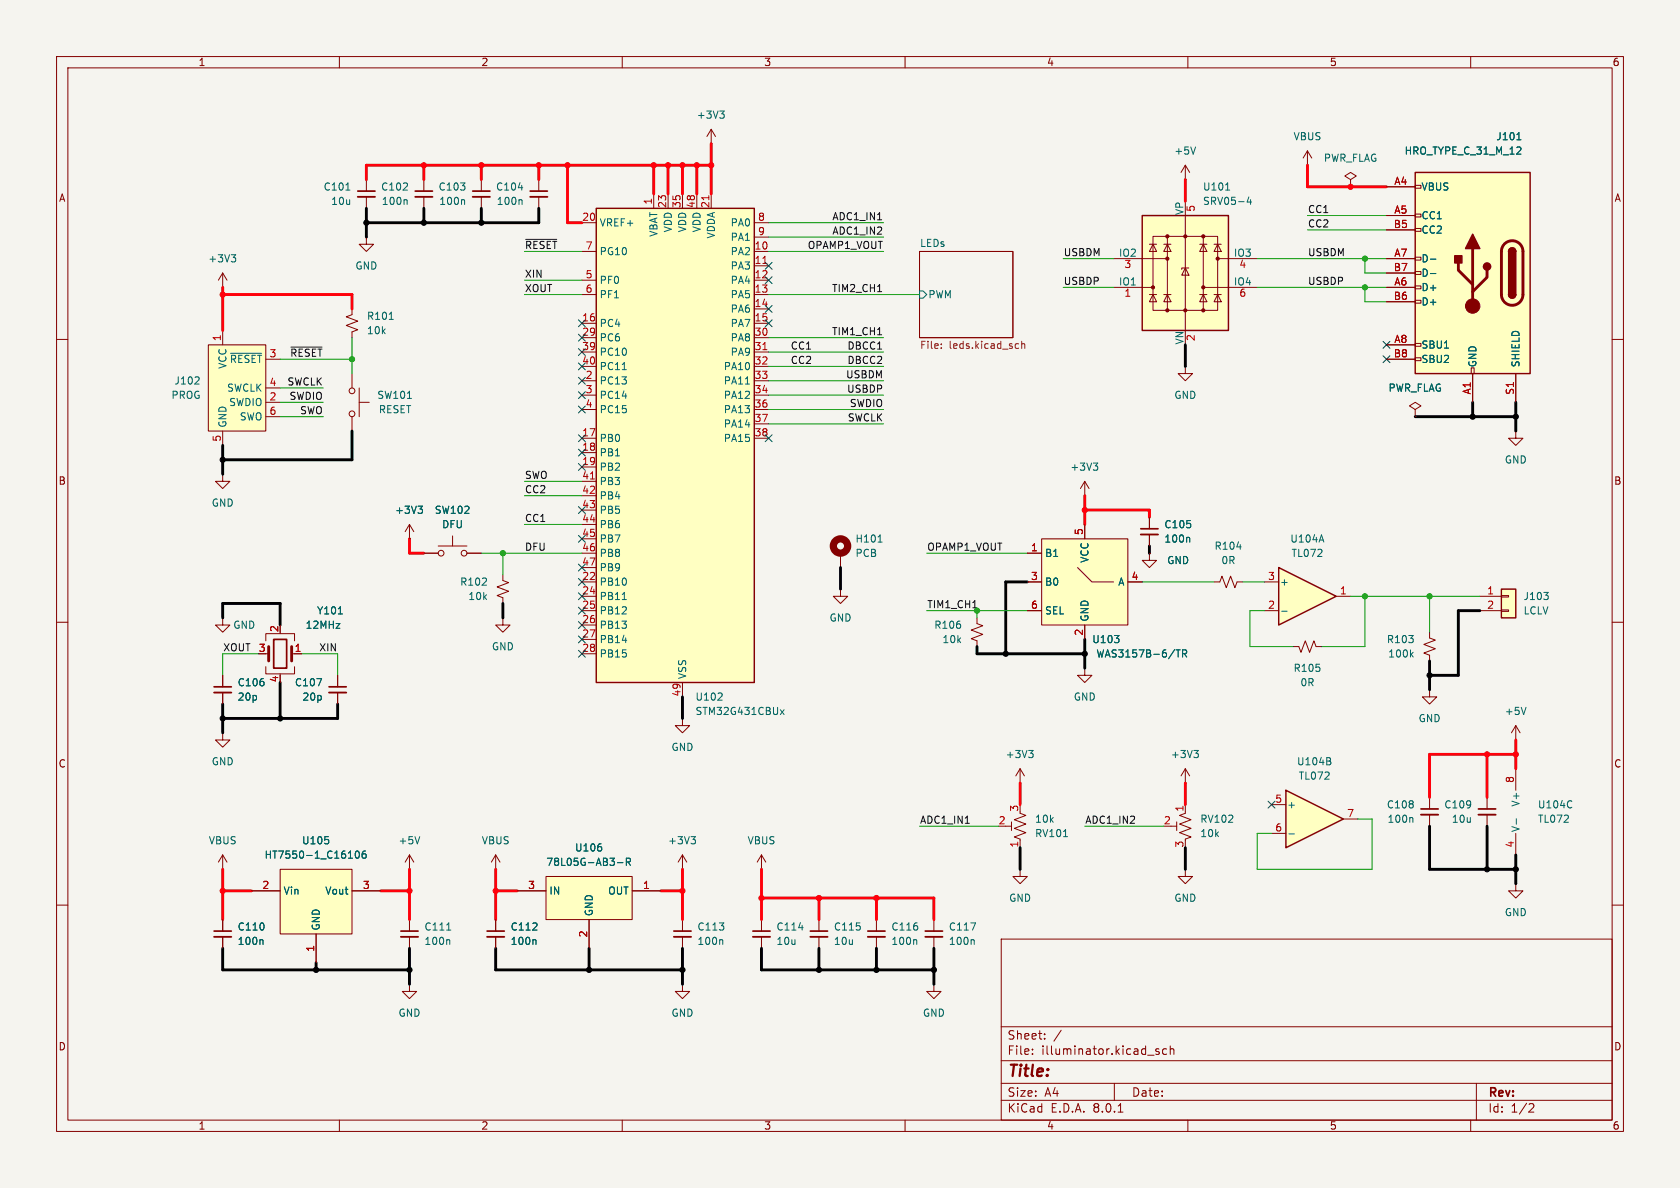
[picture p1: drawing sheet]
<svg xmlns="http://www.w3.org/2000/svg" width="297mm" height="210mm" viewBox="0 0 297 210" stroke-linecap="round" stroke-linejoin="round" font-family="sans-serif">
<path d="M0 0h297v210h-297z" fill="#f5f4ef" stroke="#f5f4ef" stroke-width=".18"/>
<g fill="none" stroke="#840000" stroke-width=".18">
<path d="M10 10h277v190h-277zM12 12h273v186h-273zM60 10v2M110 10v2M160 10v2M210 10v2M260 10v2M10 60h2M162.6 44.5h16.5v15.2h-16.5zM285 60h2M10 110h2M148.6 104.1v1.3h1.3l-1.3 1.3-1.3-1.3h1.3"/>
<path d="M148.6 104.1h.1M172.7 109.2v1l1 .4-2 .8 2 .7-2 .8 1 .4v1M252.7 111.8v1l1 .4-2 .7 2 .8-2 .7 1 .4v1M285 110h2M10 160h2M285 160h2M177 166h108v32h-108zM60 198v2M110 198v2M160 198v2M177 194.5h108M177 191.5h108"/>
<path d="M177 187.5h108M177 181.5h108M182.5 186.3v.1M182.5 185.5v.1M184.7 183.6v.1M184.7 182.8v.1M187.6 182.1l-1.3 2M197 191.5v3M197.7 196.6h.8M204.9 185.5l-.4-.1-.2 .2 .1 .2 .5 .2v.3h-.6M206.2 185.5l-.4-.1-.3 .3v.4l.2 .2h.5M206.9 185.5l.2-.1 .4 .1v.9"/>
<path d="M206.9 184.9v1.5M210 198v2M260 198v2M261 191.5v6.5M270.5 195.1l.5 .1 .2 .3-1 1.1h1"/>
</g>
<path d="M162.6 51.4h.6l.6 .7-.6 .6h-.6zM249.5 115.7l.3 .4M249.8 115.3l-.4 .5" fill="none" stroke="#006464" stroke-width=".18"/>
<path d="M166.4 61.5v.1M166.4 60.8v.1M179.7 60.8h.4M180.1 61.5l-.4 .1M180.6 60.9l.2-.1h.3l.1 .8M180.6 60.3v1.3" fill="none" stroke="#725600" stroke-width=".18"/>
<path d="M36.8 61h10.2v15.2h-10.2z" fill="#ffffc2"/>
<g fill="none" stroke="#840000" stroke-width=".18">
<path d="M85.1 31.8v2M85.1 34.8v2M39.4 58.4v2.6M62.2 54.6v1l-1 .4 2 .8-2 .7 2 .8-1 .4v1M64.8 41.9v1.3h1.2l-1.2 1.3-1.3-1.3h1.3M64.8 41.9h.1M36.8 61h10.2v15.2h-10.2zM39.4 76.2v2.5M47 71.1h2.5M47 63.5h2.5M47 68.6h2.5M47 73.7h2.5"/>
<path d="M262.9 141v2M262.9 144v2.1M268 156.2v1.3h1.2l-1.2 1.3-1.3-1.3h1.3M268 156.2h.1"/>
</g>
<path d="M82 35.3l.1 .2v.6M68.8 56.5h.7M35.1 66.7l.1 .2-.1 .3-.7 .7h.8M40.8 62.5h5.5" fill="none" stroke="#006464" stroke-width=".18"/>
<path d="M83.6 34.8h3M261.4 144h3" fill="none" stroke="#840000" stroke-width=".33"/>
<path d="M83.6 33.8h3M261.4 143h3" fill="none" stroke="#840000" stroke-width=".3"/>
<path d="M265.4 104.1h2.6v5.1h-2.6z" fill="#ffffc2"/>
<path d="M47 117.9v1.2h5.1v-1.2M47 113.3v-1.3h5.1v1.3M47 115.6h.5M49.5 119.1v.3M52.1 115.6h1.2M261.6 105.4h3.8M261.6 108h3.8M265.4 107.8h1.3v.3h-1.3zM265.4 105.3h1.3v.2h-1.3z" fill="none" stroke="#840000" stroke-width=".18"/>
<path d="M265.4 104.1h2.6v5.1h-2.6z" fill="none" stroke="#840000" stroke-width=".25"/>
<path d="M59.8 108.5h.7M272.9 104.7h.8l-.4 .5M273.6 105.3l.1 .1-.1 .5" fill="none" stroke="#006464" stroke-width=".18"/>
<path d="M48.4 113h2.3v5.1h-2.3z" fill="none" stroke="#840000" stroke-width=".3"/>
<path d="M47.5 114.3v2.5M51.6 114.3v2.5" fill="none" stroke="#840000" stroke-width=".51"/>
<path d="M227.3 139.7l10.2 5.1-10.2 5.1z" fill="#ffffc2"/>
<path d="M227.3 139.7l10.2 5.1-10.2 5.1z" fill="none" stroke="#840000" stroke-width=".25"/>
<g fill="none" stroke="#840000" stroke-width=".18">
<path d="M39.4 50.8h.1M39.4 48.3l-.8 1.2M39.4 48.3v2.5M39.4 48.3l.7 1.2M72.4 95.3h.1M72.4 92.7l-.8 1.3M72.4 92.7v2.6M72.4 92.7l.8 1.3M74.9 97.8h2.6M77.5 96.5h5M80 94.7v1.8M82.5 97.8h2.6"/>
<path d="M59.7 119.4v2M88.9 101.6v1l1 .4-2 .8 2 .7-2 .8 1 .4v1M228.6 114.3h1l.4 1 .8-2 .7 2 .8-2 .4 1h1M59.7 122.4v2.1M180.3 138.4h.1M180.3 135.9l-.7 1.3M180.3 135.9v2.5M180.3 135.9l.8 1.3M252.7 121.9v1.3h1.3l-1.3 1.3-1.2-1.3h1.2M252.7 121.9h.1M268 130.8h.1M268 128.3l-.8 1.2"/>
<path d="M268 128.3v2.5M268 128.3l.7 1.2M72.4 153.7h.1M72.4 151.1v2.6M72.4 151.1l-.8 1.3M72.4 151.1l.8 1.3M177.8 146.1h1M178.8 145.3v1.5M180.3 143.8l1.1 .3-2.1 .8 2.1 .8-2.1 .7 2.1 .8-2.1 .8 1 .3v1.6M180.3 153.7v1.2h1.3l-1.3 1.3-1.2-1.3h1.2M180.3 153.7h.1M207 146.1h1"/>
<path d="M208 145.3v1.5M209.5 143.8l-1 .3 2.1 .8-2.1 .8 2.1 .7-2.1 .8 2.1 .8-1.1 .3v.3M209.5 142.2v1.3M224.8 142.2h2.5M224.8 147.3h2.5M237.5 144.8h2.5M252.7 141v2M252.7 144v2.1M72.4 162.6v2M72.4 165.6v2M165.1 174v1.3h1.3l-1.3 1.2-1.3-1.2h1.3M165.1 174h.1"/>
<path d="M165.1 162.6v2M165.1 165.6v2"/>
<circle cx="78" cy="97.8" r=".51"/>
<circle cx="82" cy="97.8" r=".51"/>
</g>
<g fill="none" stroke="#006464" stroke-width=".18">
<path d="M40.9 45h.8l-.5 .5M41.4 45.5l.3 .3v.3l-.3 .2M73.9 89.5h.8l-.4 .5M74.4 90l.3 .2v.3l-.3 .2M56 120h.9l-.6 1.2M181.9 132.7h.7l-.4 .4M182.4 133.1l.2 .3v.3l-.2 .2M235 134.5l.3 .3-.1 .3-.2 .1M235.1 134l.1 .2-.1 .3M269.8 125l-.4 1.3M74.2 147.9l-.4 1.3M188 147.9h.7"/>
<path d="M227.9 147.4h.9M249.6 144.5l.2 .2v.7M79 164.4h.7M79.3 166.1l.2 .2v.7M171.6 163.1h.9l-.6 1.3M172 166.1l.2 .2v.7"/>
</g>
<path d="M58.2 122.4h3M251.2 144h3.1M70.9 165.6h3M163.6 165.6h3" fill="none" stroke="#840000" stroke-width=".33"/>
<path d="M58.2 121.4h3M251.2 143h3.1M70.9 164.6h3M163.6 164.6h3" fill="none" stroke="#840000" stroke-width=".3"/>
<path d="M49.5 153.7h12.7v11.4h-12.7z" fill="#ffffc2"/>
<g fill="none" stroke="#840000" stroke-width=".18">
<path d="M95.2 31.8v2M95.2 34.8v2M125.7 25.4h.1M125.7 22.9l-.7 1.2M125.7 22.9v2.5M125.7 22.9l.8 1.2M39.4 129.5v1.3h-1.3l1.3 1.3 1.2-1.3h-1.2M39.4 129.5h.1M39.4 153.7h.1M39.4 151.1v2.6M39.4 151.1l-.8 1.3M39.4 151.1l.7 1.3"/>
<path d="M44.4 157.5h5.1M49.5 153.7h12.7v11.4h-12.7zM62.2 157.5h5.1M39.4 162.6v2M39.4 165.6v2M55.9 165.1v5.1M72.4 174v1.3h1.3l-1.3 1.2-1.3-1.2h1.3M72.4 174h.1"/>
</g>
<path d="M127.2 19.6h.8l-.4 .5M91.6 33.2h.8M92.1 35.3l.2 .2v.6M127.8 20.1l.2 .3v.3l-.2 .2M58.1 148.5v.5M61.6 151.7h.7M63 150.5l.1-.1a.68 .68 0 0 1 .4 .7 .68 .68 0 0 1-.4 .6 .84 .84 0 0 1-.1-1.2zM64.6 150.4l-.3 .1a.86 .86 0 0 0 0 1.2l.4-.1v-.4l-.2-.3-.4 .1-.1 .2M46.3 166.1l.2 .2v.7" fill="none" stroke="#006464" stroke-width=".18"/>
<path d="M93.7 34.8h3.1M37.8 165.6h3.1" fill="none" stroke="#840000" stroke-width=".33"/>
<path d="M93.7 33.8h3.1M37.8 164.6h3.1" fill="none" stroke="#840000" stroke-width=".3"/>
<path d="M184.1 95.3h15.3v15.2h-15.3z" fill="#ffffc2"/>
<g fill="none" stroke="#840000" stroke-width=".18">
<path d="M148.6 97.8v2.5M181.6 97.8h2.5M184.1 95.3h15.3v15.2h-15.3zM191.8 87.6h.1M191.8 85.1v2.5M191.8 92.7v2.6M191.8 85.1l.7 1.3M191.8 85.1l-.8 1.3M203.2 97.8v1.3h1.3l-1.3 1.2-1.3-1.2h1.3M203.2 97.8h.1M203.2 91.4v2.1M203.2 94.5v2"/>
<path d="M181.6 102.9h2.5M181.6 108h2.5M190.5 100.3l2.5 2.6h3.8M191.8 118.1v1.3h1.2l-1.2 1.3-1.3-1.3h1.3M191.8 118.1h.1M191.8 110.5v2.5M199.4 102.9h2.5M214.6 102.9h1l.4-1 .8 2 .8-2 .7 2 .4-1h1M209.5 138.4h.1M209.5 135.9l-.7 1.3M209.5 135.9v2.5M209.5 135.9l.8 1.3"/>
<path d="M209.5 153.7v1.2h1.3l-1.3 1.3-1.2-1.3h1.2M209.5 153.7h.1"/>
</g>
<g fill="none" stroke="#006464" stroke-width=".18">
<path d="M155.2 95.8h.8M193.3 81.9h.8l-.5 .4M193.8 82.3l.3 .3v.3l-.3 .2M210.1 95l.2 .2v.6M218.7 96.7h.7M197 112.3h.8l-.4 .5M197.8 112.9v.6M207.9 114.9h.7M208.3 114.9v1.2M209.1 115.5h.6l.1-.2-.1-.3-.6-.1v1.2M209.4 115.5l.4 .6M211.1 132.7h.7l-.4 .4"/>
<path d="M211.6 133.1l.2 .3v.3l-.2 .2"/>
</g>
<path d="M201.7 94.5h3" fill="none" stroke="#840000" stroke-width=".33"/>
<path d="M201.7 93.5h3" fill="none" stroke="#840000" stroke-width=".3"/>
<circle cx="148.6" cy="96.5" r="1.27" fill="none" stroke="#840000" stroke-width="1.3"/>
<path d="M226.1 100.3l10.1 5.1-10.1 5.1z" fill="#ffffc2"/>
<path d="M226.1 100.3l10.1 5.1-10.1 5.1z" fill="none" stroke="#840000" stroke-width=".25"/>
<g fill="none" stroke="#840000" stroke-width=".18">
<path d="M64.8 31.8v2M64.8 34.8v2M74.9 31.8v2M74.9 34.8v2M209.5 31.8h.1M209.5 29.2l-.7 1.3M209.5 29.2v2.6M209.5 29.2l.8 1.3M39.4 83.8v1.3h-1.3l1.3 1.3 1.2-1.3h-1.2M39.4 83.8h.1M39.4 109.2v1.3h-1.3l1.3 1.3 1.2-1.3h-1.2M39.4 109.2h.1"/>
<path d="M39.4 119.4v2M223.5 108h2.6M223.5 102.9h2.6M236.2 105.4h2.6M39.4 122.4v2.1M268 135.9v3.8M268 147.3v3.8M87.6 162.6v2M87.6 165.6v2"/>
</g>
<path d="M61.2 33.6h.7M71.8 35.3l.2 .2v.6M211.4 26l-.5 1.2M233.6 94.6l.4 1.2M226.6 108h1M268.1 144.7v1M277.8 141.6l.1 .1M277.9 142.7l-.1 .1M94.6 166.1l.2 .2v.7" fill="none" stroke="#006464" stroke-width=".18"/>
<path d="M63.2 34.8h3.1M73.4 34.8h3.1M37.8 122.4h3.1M86.1 165.6h3.1" fill="none" stroke="#840000" stroke-width=".33"/>
<path d="M63.2 33.8h3.1M73.4 33.8h3.1M37.8 121.4h3.1M86.1 164.6h3.1" fill="none" stroke="#840000" stroke-width=".3"/>
<path d="M201.9 38.1h15.3v20.3h-15.3z" fill="#ffffc2"/>
<g fill="none" stroke="#840000" stroke-width=".18">
<path d="M209.5 38.1v20.3M196.8 45.7h9.6M196.8 50.8h7M203.2 52.1h1.3M203.2 43.2h1.3M203.8 41.8h11.5v13.1h-11.5zM203.8 52.1l.7 1.2h-1.3zM203.8 43.2l.7 1.3h-1.3zM205.7 52.1h1.3M205.7 43.2h1.3M206.4 52.1l.6 1.2h-1.3zM206.4 43.2l.6 1.3h-1.3z"/>
<path d="M206.4 41.8v13.1M209.5 47.4l.7 1.2h-1.3zM210.2 47.4h-1.3v.2M212.1 52.1h1.3M212.1 43.2h1.3M212.7 52.1l.7 1.2h-1.3zM212.7 43.2l.7 1.3h-1.3zM212.7 41.8v13.1M212.7 50.8h9.5M214.6 52.1h1.3M214.6 43.2h1.3M215.3 52.1l.6 1.2h-1.3z"/>
<path d="M215.3 43.2l.6 1.3h-1.3zM215.3 45.7h6.9M209.5 64.8v1.2h1.3l-1.3 1.3-1.2-1.3h1.2M209.5 64.8h.1"/>
</g>
<path d="M201.9 38.1h15.3v20.3h-15.3z" fill="none" stroke="#840000" stroke-width=".25"/>
<g fill="#840000" stroke="#840000" stroke-width=".18">
<circle cx="203.8" cy="50.8" r=".28"/>
<circle cx="206.4" cy="54.9" r=".28"/>
<circle cx="206.4" cy="45.7" r=".28"/>
<circle cx="206.4" cy="41.8" r=".28"/>
<circle cx="209.5" cy="54.9" r=".28"/>
<circle cx="209.5" cy="41.8" r=".28"/>
<circle cx="212.7" cy="54.9" r=".28"/>
<circle cx="212.7" cy="50.8" r=".28"/>
<circle cx="212.7" cy="41.8" r=".28"/>
<circle cx="215.3" cy="45.7" r=".28"/>
</g>
<path d="M216.7 33.6h.7M220.8 34.8l-.3 .9h.8M221.1 35.3v.8" fill="none" stroke="#006464" stroke-width=".18"/>
<path d="M96.5 154.9h15.3v7.7h-15.3z" fill="#ffffc2"/>
<g fill="none" stroke="#840000" stroke-width=".18">
<path d="M231.1 29.2h.1M231.1 26.7l-.7 1.2M231.1 26.7v2.5M231.1 26.7l.8 1.2M238.8 31.8l1-.7-1-.6-1.1 .6 1.1 .7v1.2M238.8 33h.1M268 76.2v1.3h1.2l-1.2 1.2-1.3-1.2h1.3M268 76.2h.1M87.6 153.7h.1M87.6 151.1l-.7 1.3M87.6 151.1v2.6M87.6 151.1l.8 1.3"/>
<path d="M91.4 157.5h5.1M96.5 154.9h15.3v7.7h-15.3zM111.8 157.5h5M120.6 153.7h.1M120.6 151.1v2.6M120.6 151.1l-.7 1.3M120.6 151.1l.8 1.3M134.6 153.7h.1M134.6 151.1v2.6M134.6 151.1l-.7 1.3M134.6 151.1l.8 1.3M104.1 162.6v5"/>
<path d="M120.6 174v1.3h1.3l-1.3 1.2-1.2-1.2h1.2M120.6 174h.1M120.6 162.6v2M120.6 165.6v2M134.6 162.6v2M134.6 165.6v2M154.9 162.6v2M154.9 165.6v2"/>
</g>
<path d="M106.3 149.8v.5M109.2 152.5h.9M110.7 152.4l.6-.1 .2-.2-.1-.3-.7-.1v1.3M111 152.4l.5 .6M122.2 147.9h.7l-.4 .5M122.7 148.4l.2 .2v.3l-.2 .3M127.6 166.1l.2 .2v.7M141.2 164h.8M161.9 166.1l.2 .2v.7" fill="none" stroke="#006464" stroke-width=".18"/>
<path d="M119.1 165.6h3.1M133.1 165.6h3M153.4 165.6h3.1" fill="none" stroke="#840000" stroke-width=".33"/>
<path d="M119.1 164.6h3.1M133.1 164.6h3M153.4 164.6h3.1" fill="none" stroke="#840000" stroke-width=".3"/>
<path d="M250.2 30.5h20.3v35.5h-20.3z" fill="#ffffc2"/>
<g fill="none" stroke="#840000" stroke-width=".18">
<path d="M245.1 33h5.1M245.1 38.1h5.1M250.2 37.8h1v.6h-1zM250.2 32.8h1v.5h-1zM245.1 50.8h5.1M245.1 45.7h5.1M245.1 40.6h5.1M245.1 53.3h5.1M245.1 48.3h5.1M250.2 53.1h1v.5h-1zM250.2 50.5h1v.6h-1zM250.2 48h1v.5h-1z"/>
<path d="M250.2 45.5h1v.5h-1zM250.2 40.4h1v.5h-1zM62.2 66v2.6M62.2 73.7v2.5M63.5 71.1h1.8M63.5 68.6v5.1M245.1 61h5.1M245.1 63.5h5.1M250.2 63.2h1v.6h-1zM250.2 60.7h1v.5h-1zM250.2 72.4l1-.6-1-.7-1 .7 1 .6v1.3M250.2 73.7h.1"/>
<path d="M260.1 65h.5v1h-.5zM260.3 66v5.1M268 66v5.1M88.9 109.2v1.3h-1.3l1.3 1.3 1.3-1.3h-1.3M88.9 109.2h.1M120.6 127v1.3h1.3l-1.3 1.2-1.2-1.2h1.2M120.6 127h.1M144.8 162.6v2M144.8 165.6v2"/>
<circle cx="62.2" cy="73.2" r=".51"/>
<circle cx="62.2" cy="69.1" r=".51"/>
</g>
<path d="M250.2 30.5h20.3v35.5h-20.3zM266.7 52.1a.64 .64 0 0 0 .6 .6 .64 .64 0 0 0 .7-.6M266.7 44.5a.64 .64 0 0 1 .6-.7 .64 .64 0 0 1 .7 .7" fill="none" stroke="#840000" stroke-width=".25"/>
<path d="M257.8 46.5v1.3l2.5 2.5M260.3 43.9v10.2M262.9 47.8v1.2l-2.6 2.6M266 43.1a1.91 1.91 0 0 1 2.1-.4 1.91 1.91 0 0 1 1.1 1.8v7.6a1.91 1.91 0 0 1-1.9 1.9 1.91 1.91 0 0 1-1.9-1.9v-7.8l.2-.6z" fill="none" stroke="#840000" stroke-width=".51"/>
<g fill="#840000" stroke="#840000" stroke-width=".25">
<path d="M266.7 52.1h1.3a.64 .64 0 0 1-.7 .6 .64 .64 0 0 1-.6-.6z"/>
<path d="M266.7 44.5h1.3v7.6h-1.3z"/>
<path d="M266.9 44a.64 .64 0 0 1 .7-.1 .64 .64 0 0 1 .4 .6h-1.3z"/>
<path d="M260.3 41.4l1.3 2.5h-2.5z"/>
<path d="M257.2 45.2h1.2v1.3h-1.2z"/>
<circle cx="262.9" cy="47.1" r=".63"/>
</g>
<circle cx="260.4" cy="54.1" r="1.27" fill="#840000" stroke="#840000" stroke-width=".18"/>
<path d="M268.2 24.7h.7M252.9 45.8h.9M252.9 48.4h.9M72 70.4h.8" fill="none" stroke="#006464" stroke-width=".18"/>
<path d="M143.3 165.6h3" fill="none" stroke="#840000" stroke-width=".33"/>
<path d="M143.3 164.6h3" fill="none" stroke="#840000" stroke-width=".3"/>
<path d="M105.4 36.8h27.9v83.9h-27.9z" fill="#ffffc2"/>
<path d="M105.4 36.8h27.9v83.9h-27.9z" fill="none" stroke="#840000" stroke-width=".25"/>
<g fill="none" stroke="#840000" stroke-width=".18">
<path d="M102.9 39.4h2.5M115.6 34.3v2.5M118.1 34.3v2.5M120.6 34.3v2.5M123.2 34.3v2.5M125.7 34.3v2.5M133.3 39.4h2.6M245.1 33h5.1M245.1 38.1h5.1M102.9 44.5h2.5M102.9 49.5h2.5M102.9 52.1h2.5"/>
<path d="M102.9 57.2h2.5M102.9 59.7h2.5M133.3 44.5h2.6M133.3 47h2.6M133.3 49.5h2.6M133.3 52.1h2.6M133.3 54.6h2.6M133.3 57.2h2.6M133.3 59.7h2.6M133.3 41.9h2.6M245.1 50.8h5.1M245.1 45.7h5.1"/>
<path d="M245.1 40.6h5.1M245.1 53.3h5.1M245.1 48.3h5.1M102.9 77.5h2.5M102.9 67.3h2.5M102.9 69.9h2.5M102.9 62.2h2.5M102.9 64.8h2.5M102.9 72.4h2.5M133.3 77.5h2.6M133.3 67.3h2.6M133.3 69.9h2.6"/>
<path d="M133.3 62.2h2.6M133.3 64.8h2.6M133.3 72.4h2.6M133.3 74.9h2.6M245.1 61h5.1M245.1 63.5h5.1M250.2 73.7h.1M260.3 66v5.1M268 66v5.1M72.4 95.3h.1M74.9 97.8h2.6M82.5 97.8h2.6"/>
<path d="M102.9 80h2.5M102.9 82.6h2.5M102.9 85.1h2.5M102.9 87.6h2.5M102.9 90.2h2.5M102.9 92.7h2.5M102.9 95.3h2.5M102.9 97.8h2.5M181.6 97.8h2.5M191.8 92.7v2.6M203.2 97.8h.1M203.2 91.4v2.1"/>
<path d="M203.2 94.5v2M39.4 119.4v2M52.1 115.6h1.2M59.7 119.4v2M102.9 102.9h2.5M102.9 105.4h2.5M102.9 108h2.5M102.9 110.5h2.5M102.9 113h2.5M102.9 115.6h2.5M102.9 100.3h2.5M181.6 102.9h2.5"/>
<path d="M181.6 108h2.5M191.8 110.5v2.5M199.4 102.9h2.5M39.4 122.4v2.1M59.7 122.4v2.1M120.6 120.7v2.5M44.4 157.5h5.1M62.2 157.5h5.1M91.4 157.5h5.1M111.8 157.5h5M39.4 162.6v2M39.4 165.6v2"/>
<path d="M55.9 165.1v5.1M87.6 162.6v2M87.6 165.6v2M104.1 162.6v5"/>
</g>
<path d="M125.3 34.6v.7M134.9 46.6h.7M134.9 61.8h.7M104.4 84.7h.7" fill="none" stroke="#a90000" stroke-width=".18"/>
<g fill="none" stroke="#006464" stroke-width=".18">
<path d="M268.2 24.7h.7M252.9 45.8h.9M252.9 48.4h.9M110 65.3h.7M131.8 67.9h.7M73.9 89.5h.8l-.4 .5M74.4 90l.3 .2v.3l-.3 .2M210.1 95l.2 .2v.6M56 120h.9l-.6 1.2M59.8 108.5h.7M110 106h.7M197 112.3h.8l-.4 .5"/>
<path d="M197.8 112.9v.6M207.9 114.9h.7M208.3 114.9v1.2M209.1 115.5h.6l.1-.2-.1-.3-.6-.1v1.2M209.4 115.5l.4 .6M126.9 123.8h.8M127.6 122.6v.4M138 125.5l.6 .8M138.6 125.5l-.6 .8M58.1 148.5v.5M61.6 151.7h.7M63 150.5l.1-.1a.68 .68 0 0 1 .4 .7 .68 .68 0 0 1-.4 .6 .84 .84 0 0 1-.1-1.2z"/>
<path d="M64.6 150.4l-.3 .1a.86 .86 0 0 0 0 1.2l.4-.1v-.4l-.2-.3-.4 .1-.1 .2M106.3 149.8v.5M109.2 152.5h.9M110.7 152.4l.6-.1 .2-.2-.1-.3-.7-.1v1.3M111 152.4l.5 .6M46.3 166.1l.2 .2v.7M94.6 166.1l.2 .2v.7"/>
</g>
<path d="M155.1 38.9h.8M92.9 42.3h5.5M155.1 51.6h.8M155.1 59.2h.8M51.4 61.4h5.5M172 107.4h.7M170.6 145.5h.8" fill="none" stroke="#0f0f0f" stroke-width=".18"/>
<g fill="none" stroke="#ff000b" stroke-width=".51">
<path d="M74.9 29.2v2.6M85.1 29.2v2.6M95.2 29.2v2.6M100.3 29.2v10.2h2.6M115.6 29.2v5.1M118.1 29.2v5.1M120.6 29.2v5.1M123.2 29.2v5.1M125.7 29.2h-60.9v2.6M125.7 25.4v8.9M209.5 31.8v3.8M231.1 29.2v3.8h14"/>
<path d="M39.4 50.8v7.6M39.4 52.1h22.8v2.5M72.4 95.3v2.5h2.5M191.8 87.6v5.1M191.8 90.2h11.4v1.2M180.3 138.4v3.8M209.5 138.4v3.8M262.9 133.4v7.6M268 130.8v5.1M268 133.4h-15.3v7.6M39.4 157.5h5M39.4 153.7v8.9"/>
<path d="M67.3 157.5h5.1M72.4 153.7v8.9M87.6 157.5h3.8M87.6 153.7v8.9M116.8 157.5h3.8M120.6 153.7v8.9M134.6 158.8h30.5v3.8M134.6 153.7v8.9M144.8 158.8v3.8M154.9 158.8v3.8"/>
</g>
<g fill="none" stroke="#009600" stroke-width=".18">
<path d="M135.9 39.4h20.3M231.1 38.1h14M62.2 59.7v6.3M92.7 44.5h10.2M92.7 52.1h10.2M92.7 49.5h10.2M135.9 44.5h20.3M135.9 52.1h26.7M135.9 41.9h20.3M135.9 59.7h20.3M188 45.7h8.8M188 50.8h8.8"/>
<path d="M222.2 45.7h22.9M222.2 50.8h22.9M231.1 40.6h14M241.3 45.7v2.6h3.8M241.3 50.8v2.5h3.8M49.5 73.7h7.6M49.5 71.1h7.6M49.5 63.5h12.7M49.5 68.6h7.6M135.9 69.9h20.3M135.9 74.9h20.3M135.9 72.4h20.3"/>
<path d="M135.9 62.2h20.3M135.9 64.8h20.3M135.9 67.3h20.3M85.1 97.8h17.8M88.9 97.8v3.8M92.7 92.7h10.2M92.7 85.1h10.2M92.7 87.6h10.2M163.8 97.8h17.8M45.7 115.6h-6.3v3.8M53.3 115.6h6.4v3.8M163.8 108h17.8"/>
<path d="M172.7 108v1.2M201.9 102.9h12.7M219.7 102.9h3.8M223.5 108h-2.5v6.3h7.6M238.8 105.4h22.8M241.3 105.4v8.9h-7.6M252.7 105.4v6.4M162.6 146.1h13.9M191.8 146.1h13.9M240 144.8h2.6v8.9h-20.4v-6.4h2.6"/>
</g>
<g fill="none" stroke="#000" stroke-width=".51">
<path d="M64.8 36.8v5.1M74.9 36.8v2.6M85.1 36.8v2.6M95.2 36.8v2.6h-30.4M39.4 78.7v5.1M62.2 76.2v5.1h-22.8M209.5 61v3.8M250.2 73.7h17.8M260.3 71.1v2.6M268 71.1v5.1M203.2 96.5v1.3M39.4 109.2v-2.5h10.1v3.8"/>
<path d="M88.9 106.7v2.5M148.6 100.3v3.8M172.7 114.3v1.3h19.1M181.6 102.9h-3.8v12.7M191.8 113v5.1M252.7 116.8v5.1M261.6 108h-3.8v11.4h-5.1M39.4 124.5v5M49.5 120.7v6.3M59.7 124.5v2.5h-20.3M120.6 123.2v3.8M180.3 149.9v3.8"/>
<path d="M209.5 149.9v3.8M252.7 146.1v7.6h15.3M262.9 146.1v7.6M268 151.1v5.1M39.4 167.6v3.9h33M55.9 170.2v1.3M72.4 167.6v6.4M87.6 167.6v3.9h33M104.1 167.6v3.9M120.6 167.6v6.4M134.6 167.6v3.9h30.5M144.8 167.6v3.9"/>
<path d="M154.9 167.6v3.9M165.1 167.6v6.4"/>
</g>
<g fill="none" stroke="#000084" stroke-width=".18">
<path d="M102.3 56.5l1.2 1.3M102.3 59.1l1.2 1.2M103.5 56.5l-1.2 1.3M103.5 59.1l-1.2 1.2M135.3 48.9l1.2 1.2M135.3 54l1.2 1.2M135.3 46.4l1.2 1.2M135.3 56.5l1.2 1.3M136.5 48.9l-1.2 1.2M136.5 46.4l-1.2 1.2M136.5 54l-1.2 1.2M136.5 56.5l-1.2 1.3"/>
<path d="M102.3 71.8l1.2 1.2M102.3 66.7l1.2 1.2M102.3 69.2l1.2 1.3M102.3 61.6l1.2 1.2M102.3 64.2l1.2 1.2M102.3 76.9l1.2 1.2M102.3 79.4l1.2 1.2M103.5 71.8l-1.2 1.2M103.5 66.7l-1.2 1.2M103.5 69.2l-1.2 1.3M103.5 61.6l-1.2 1.2M103.5 64.2l-1.2 1.2"/>
<path d="M103.5 76.9l-1.2 1.2M103.5 79.4l-1.2 1.2M135.3 76.9l1.2 1.2M136.5 76.9l-1.2 1.2M244.5 60.4l1.2 1.2M244.5 62.9l1.2 1.2M245.7 60.4l-1.2 1.2M245.7 62.9l-1.2 1.2M102.3 81.9l1.2 1.3M102.3 89.6l1.2 1.2M102.3 99.7l1.2 1.2M102.3 94.6l1.2 1.3"/>
<path d="M103.5 81.9l-1.2 1.3M103.5 89.6l-1.2 1.2M103.5 99.7l-1.2 1.2M103.5 94.6l-1.2 1.3M102.3 115l1.2 1.2M102.3 112.4l1.2 1.2M102.3 109.9l1.2 1.2M102.3 107.3l1.2 1.3M102.3 104.8l1.2 1.2M102.3 102.3l1.2 1.2M103.5 115l-1.2 1.2M103.5 112.4l-1.2 1.2"/>
<path d="M103.5 109.9l-1.2 1.2M103.5 107.3l-1.2 1.3M103.5 104.8l-1.2 1.2M103.5 102.3l-1.2 1.2M224.2 141.6l1.2 1.2M225.4 141.6l-1.2 1.2"/>
</g>
<g fill="#ff000b" stroke="#ff000b" stroke-width=".18">
<circle cx="238.8" cy="33" r=".46"/>
<circle cx="134.6" cy="158.8" r=".46"/>
<circle cx="144.8" cy="158.8" r=".46"/>
<circle cx="154.9" cy="158.8" r=".46"/>
<circle cx="120.6" cy="157.5" r=".46"/>
<circle cx="262.9" cy="133.4" r=".46"/>
<circle cx="268" cy="133.4" r=".46"/>
<circle cx="191.8" cy="90.2" r=".46"/>
<circle cx="39.4" cy="157.5" r=".46"/>
<circle cx="72.4" cy="157.5" r=".46"/>
<circle cx="95.2" cy="29.2" r=".46"/>
<circle cx="85.1" cy="29.2" r=".46"/>
<circle cx="120.6" cy="29.2" r=".46"/>
<circle cx="123.2" cy="29.2" r=".46"/>
<circle cx="125.7" cy="29.2" r=".46"/>
<circle cx="115.6" cy="29.2" r=".46"/>
<circle cx="100.3" cy="29.2" r=".46"/>
<circle cx="118.1" cy="29.2" r=".46"/>
<circle cx="39.4" cy="52.1" r=".46"/>
<circle cx="74.9" cy="29.2" r=".46"/>
<circle cx="87.6" cy="157.5" r=".46"/>
</g>
<g fill="#009600" stroke="#009600" stroke-width=".18">
<circle cx="241.3" cy="45.7" r=".46"/>
<circle cx="241.3" cy="50.8" r=".46"/>
<circle cx="172.7" cy="108" r=".46"/>
<circle cx="252.7" cy="105.4" r=".46"/>
<circle cx="241.3" cy="105.4" r=".46"/>
<circle cx="88.9" cy="97.8" r=".46"/>
<circle cx="62.2" cy="63.5" r=".46"/>
</g>
<g fill="#000" stroke="#000" stroke-width=".18">
<circle cx="64.8" cy="39.4" r=".46"/>
<circle cx="74.9" cy="39.4" r=".46"/>
<circle cx="85.1" cy="39.4" r=".46"/>
<circle cx="260.3" cy="73.7" r=".46"/>
<circle cx="268" cy="73.7" r=".46"/>
<circle cx="39.4" cy="81.3" r=".46"/>
<circle cx="177.8" cy="115.6" r=".46"/>
<circle cx="191.8" cy="115.6" r=".46"/>
<circle cx="252.7" cy="119.4" r=".46"/>
<circle cx="39.4" cy="127" r=".46"/>
<circle cx="49.5" cy="127" r=".46"/>
<circle cx="262.9" cy="153.7" r=".46"/>
<circle cx="268" cy="153.7" r=".46"/>
<circle cx="55.9" cy="171.5" r=".46"/>
<circle cx="72.4" cy="171.5" r=".46"/>
<circle cx="104.1" cy="171.5" r=".46"/>
<circle cx="120.6" cy="171.5" r=".46"/>
<circle cx="144.8" cy="171.5" r=".46"/>
<circle cx="154.9" cy="171.5" r=".46"/>
<circle cx="165.1" cy="171.5" r=".46"/>
</g>
<text font-size="2.8" fill="#840000" x="178" y="190.9">Title:</text>
<g font-size="2.1" fill="#840000">
<text x="178" y="184">Sheet:</text>
<text x="178" y="186.7">File:</text>
<text x="184.1" y="186.7">illuminator.kicad_sch</text>
<text x="178" y="196.9">KiCad</text>
<text x="178" y="194.1">Size:</text>
<text x="184.7" y="194.1">A4</text>
<text x="185.7" y="196.9">E.D.A.</text>
<text x="193.3" y="196.9">8.0.1</text>
<text x="200" y="194.1">Date:</text>
<text x="263" y="194.3">Rev:</text>
<text x="263" y="196.9">Id:</text>
<text x="267.1" y="196.9">1/2</text>
</g>
<g font-size="1.8" fill="#840000">
<text x="35" y="11.9">1</text>
<text x="85" y="11.9">2</text>
<text x="135" y="11.9">3</text>
<text x="185" y="11.9">4</text>
<text x="235" y="11.9">5</text>
<text x="285" y="11.9">6</text>
<text x="10.3" y="35.9">A</text>
<text x="285.3" y="35.9">A</text>
<text x="10.3" y="85.9">B</text>
<text x="285.3" y="85.9">B</text>
<text x="10.3" y="135.9">C</text>
<text x="285.3" y="135.9">C</text>
<text x="10.3" y="185.9">D</text>
<text x="285.3" y="185.9">D</text>
<text x="35" y="199.9">1</text>
<text x="85" y="199.9">2</text>
<text x="135" y="199.9">3</text>
<text x="185" y="199.9">4</text>
<text x="235" y="199.9">5</text>
<text x="285" y="199.9">6</text>
</g>
<g font-size="1.8" fill="#006464">
<text x="123.1" y="21.2">+3V3</text>
<text x="207.5" y="27.5">+5V</text>
<text x="228.6" y="25">VBUS</text>
<text x="233.9" y="28.8">PWR_FLAG</text>
<text x="248.2" y="27.5">HRO_TYPE_C_31_M_12</text>
<text x="264.4" y="25">J101</text>
<text x="57.1" y="33.9">C101</text>
<text x="67.3" y="33.9">C102</text>
<text x="77.4" y="33.9">C103</text>
<text x="87.6" y="33.9">C104</text>
<text x="212.6" y="33.9">U101</text>
<text x="251.2" y="33.9">VBUS</text>
<text x="58.4" y="36.4">10u</text>
<text x="67.4" y="36.4">100n</text>
<text x="77.6" y="36.4">100n</text>
<text x="87.7" y="36.4">100n</text>
<text x="105.9" y="40.2">VREF+</text>
<text x="116.4" y="42" transform="rotate(-90 116.4 42)">VBAT</text>
<text x="119" y="41.2" transform="rotate(-90 119 41.2)">VDD</text>
<text x="121.5" y="41.2" transform="rotate(-90 121.5 41.2)">VDD</text>
<text x="124.1" y="41.2" transform="rotate(-90 124.1 41.2)">VDD</text>
<text x="129.1" y="40.2">PA0</text>
<text x="209.3" y="38.1" transform="rotate(-90 209.3 38.1)">VP</text>
<text x="212.6" y="36.4">SRV05-4</text>
<text x="251.2" y="39">CC1</text>
<text x="251.2" y="41.5">CC2</text>
<text x="36.7" y="46.6">+3V3</text>
<text x="62.7" y="47.9">GND</text>
<text x="105.9" y="45.3">PG10</text>
<text x="126.6" y="42.3" transform="rotate(-90 126.6 42.3)">VDDA</text>
<text x="129.1" y="45.3">PA2</text>
<text x="129.1" y="47.9">PA3</text>
<text x="129.1" y="42.8">PA1</text>
<text x="162.6" y="43.7">LEDs</text>
<text x="197.7" y="45.5">IO2</text>
<text x="218" y="45.5">IO3</text>
<text x="251.2" y="46.6">D-</text>
<text x="105.9" y="50.4">PF0</text>
<text x="105.9" y="52.9">PF1</text>
<text x="129.1" y="50.4">PA4</text>
<text x="129.1" y="52.9">PA5</text>
<text x="164" y="52.9">PWM</text>
<text x="197.7" y="50.5">IO1</text>
<text x="218" y="50.5">IO4</text>
<text x="251.2" y="51.7">D+</text>
<text x="251.2" y="49.1">D-</text>
<text x="64.8" y="56.7">R101</text>
<text x="64.8" y="59.3">10k</text>
<text x="105.9" y="58">PC4</text>
<text x="129.1" y="55.5">PA6</text>
<text x="129.1" y="58">PA7</text>
<text x="251.2" y="54.2">D+</text>
<text x="40.2" y="65.3" transform="rotate(-90 40.2 65.3)">VCC</text>
<text x="40.5" y="64.4">~{RESET}</text>
<text x="105.9" y="60.6">PC6</text>
<text x="105.9" y="63.1">PC10</text>
<text x="105.9" y="65.6">PC11</text>
<text x="127.9" y="65.6">PA10</text>
<text x="129.1" y="60.6">PA8</text>
<text x="129.1" y="63.1">PA9</text>
<text x="209.3" y="61" transform="rotate(-90 209.3 61)">VN</text>
<text x="251.2" y="61.8">SBU1</text>
<text x="251.2" y="64.4">SBU2</text>
<text x="261.2" y="65" transform="rotate(-90 261.2 65)">GND</text>
<text x="268.8" y="65" transform="rotate(-90 268.8 65)">SHIELD</text>
<text x="30.2" y="70.7">PROG</text>
<text x="30.8" y="68.2">J102</text>
<text x="40" y="69.4">SWCLK</text>
<text x="40.4" y="72">SWDIO</text>
<text x="66.6" y="70.7">SW101</text>
<text x="105.9" y="68.2">PC13</text>
<text x="105.9" y="70.7">PC14</text>
<text x="127.9" y="68.2">PA11</text>
<text x="127.9" y="70.7">PA12</text>
<text x="207.5" y="70.7">GND</text>
<text x="245.4" y="69.4">PWR_FLAG</text>
<text x="40.2" y="75.7" transform="rotate(-90 40.2 75.7)">GND</text>
<text x="42.3" y="74.5">SWO</text>
<text x="66.9" y="73.3">RESET</text>
<text x="105.9" y="73.3">PC15</text>
<text x="127.9" y="73.3">PA13</text>
<text x="127.9" y="75.8">PA14</text>
<text x="105.9" y="78.3">PB0</text>
<text x="105.9" y="80.9">PB1</text>
<text x="105.9" y="83.4">PB2</text>
<text x="127.9" y="78.3">PA15</text>
<text x="189.1" y="83.4">+3V3</text>
<text x="265.9" y="82.1">GND</text>
<text x="37.3" y="89.8">GND</text>
<text x="105.9" y="86">PB3</text>
<text x="105.9" y="88.5">PB4</text>
<text x="69.7" y="91">+3V3</text>
<text x="76.8" y="91">SW102</text>
<text x="78.1" y="93.6">DFU</text>
<text x="105.9" y="91">PB5</text>
<text x="105.9" y="93.6">PB6</text>
<text x="205.7" y="93.6">C105</text>
<text x="105.9" y="96.1">PB7</text>
<text x="105.9" y="98.7">PB8</text>
<text x="105.9" y="101.2">PB9</text>
<text x="151.1" y="96.1">H101</text>
<text x="151.1" y="98.7">PCB</text>
<text x="184.7" y="98.7">B1</text>
<text x="192.6" y="99.6" transform="rotate(-90 192.6 99.6)">VCC</text>
<text x="205.7" y="96.1">100n</text>
<text x="206.2" y="99.9">GND</text>
<text x="214.6" y="97.4">R104</text>
<text x="215.8" y="99.9">0R</text>
<text x="228" y="96.1">U104A</text>
<text x="228.2" y="98.7">TL072</text>
<text x="81.2" y="103.7">R102</text>
<text x="82.7" y="106.3">10k</text>
<text x="105.9" y="103.7">PB10</text>
<text x="105.9" y="106.3">PB11</text>
<text x="184.7" y="103.7">B0</text>
<text x="197.6" y="103.7">A</text>
<text x="226.2" y="103.7">+</text>
<text x="269.3" y="106.3">J103</text>
<text x="41.1" y="111.4">GND</text>
<text x="53.9" y="111.4">12MHz</text>
<text x="56" y="108.8">Y101</text>
<text x="105.9" y="108.8">PB12</text>
<text x="105.9" y="111.4">PB13</text>
<text x="105.9" y="113.9">PB14</text>
<text x="146.6" y="110.1">GND</text>
<text x="165.1" y="111.4">R106</text>
<text x="166.5" y="113.9">10k</text>
<text x="184.7" y="108.8">SEL</text>
<text x="192.6" y="110" transform="rotate(-90 192.6 110)">GND</text>
<text x="193" y="113.9">U103</text>
<text x="245.1" y="113.9">R103</text>
<text x="269.3" y="108.8">LCLV</text>
<text x="86.9" y="115.2">GND</text>
<text x="105.9" y="116.4">PB15</text>
<text x="193.7" y="116.4">WAS3157B-6/TR</text>
<text x="228.6" y="119">R105</text>
<text x="245.3" y="116.4">100k</text>
<text x="41.9" y="121.5">C106</text>
<text x="41.9" y="124.1">20p</text>
<text x="52" y="121.5">C107</text>
<text x="53.4" y="124.1">20p</text>
<text x="121.5" y="120.1" transform="rotate(-90 121.5 120.1)">VSS</text>
<text x="122.9" y="124.1">U102</text>
<text x="189.7" y="124.1">GND</text>
<text x="229.8" y="121.5">0R</text>
<text x="122.9" y="126.6">STM32G431CBUx</text>
<text x="250.7" y="127.9">GND</text>
<text x="265.9" y="126.6">+5V</text>
<text x="37.3" y="135.5">GND</text>
<text x="118.6" y="132.9">GND</text>
<text x="177.7" y="134.2">+3V3</text>
<text x="206.9" y="134.2">+3V3</text>
<text x="229.2" y="135.5">U104B</text>
<text x="227.5" y="143.1">+</text>
<text x="229.5" y="138">TL072</text>
<text x="245.1" y="143.1">C108</text>
<text x="255.2" y="143.1">C109</text>
<text x="268.8" y="142.7" transform="rotate(-90 268.8 142.7)">V+</text>
<text x="271.8" y="143.1">U104C</text>
<text x="36.8" y="149.5">VBUS</text>
<text x="53.3" y="149.5">U105</text>
<text x="70.4" y="149.5">+5V</text>
<text x="85.1" y="149.5">VBUS</text>
<text x="118" y="149.5">+3V3</text>
<text x="132.1" y="149.5">VBUS</text>
<text x="182.9" y="148.2">RV101</text>
<text x="182.9" y="145.6">10k</text>
<text x="212.1" y="145.6">RV102</text>
<text x="212.1" y="148.2">10k</text>
<text x="245.2" y="145.6">100n</text>
<text x="256.6" y="145.6">10u</text>
<text x="268.8" y="147.2" transform="rotate(-90 268.8 147.2)">V-</text>
<text x="271.8" y="145.6">TL072</text>
<text x="46.7" y="152">HT7550-1_C16106</text>
<text x="96.5" y="153.3">78L05G-AB3-R</text>
<text x="101.6" y="150.7">U106</text>
<text x="50" y="158.3">Vin</text>
<text x="57.4" y="158.3">Vout</text>
<text x="97" y="158.3">IN</text>
<text x="107.4" y="158.3">OUT</text>
<text x="178.3" y="159.6">GND</text>
<text x="207.5" y="159.6">GND</text>
<text x="41.9" y="164.7">C110</text>
<text x="41.9" y="167.2">100n</text>
<text x="56.7" y="164.6" transform="rotate(-90 56.7 164.6)">GND</text>
<text x="74.9" y="164.7">C111</text>
<text x="74.9" y="167.2">100n</text>
<text x="90.2" y="164.7">C112</text>
<text x="90.2" y="167.2">100n</text>
<text x="105" y="162.1" transform="rotate(-90 105 162.1)">GND</text>
<text x="123.2" y="164.7">C113</text>
<text x="123.2" y="167.2">100n</text>
<text x="137.2" y="164.7">C114</text>
<text x="137.2" y="167.2">10u</text>
<text x="147.3" y="164.7">C115</text>
<text x="147.3" y="167.2">10u</text>
<text x="157.5" y="164.7">C116</text>
<text x="157.5" y="167.2">100n</text>
<text x="167.6" y="164.7">C117</text>
<text x="167.6" y="167.2">100n</text>
<text x="265.9" y="162.2">GND</text>
<text x="70.4" y="179.9">GND</text>
<text x="118.6" y="179.9">GND</text>
<text x="163.1" y="179.9">GND</text>
</g>
<g font-size="1.8" fill="#a90000">
<text x="246.4" y="32.8">A4</text>
<text x="102.8" y="39.1">20</text>
<text x="115.3" y="36.3" transform="rotate(-90 115.3 36.3)">1</text>
<text x="117.9" y="36.9" transform="rotate(-90 117.9 36.9)">23</text>
<text x="120.4" y="36.9" transform="rotate(-90 120.4 36.9)">35</text>
<text x="122.9" y="36.9" transform="rotate(-90 122.9 36.9)">48</text>
<text x="125.5" y="36.9" transform="rotate(-90 125.5 36.9)">21</text>
<text x="133.9" y="39.1">8</text>
<text x="133.9" y="41.7">9</text>
<text x="211.5" y="37.5" transform="rotate(-90 211.5 37.5)">5</text>
<text x="246.3" y="40.4">B5</text>
<text x="246.4" y="37.8">A5</text>
<text x="103.4" y="44.2">7</text>
<text x="133.3" y="44.2">10</text>
<text x="133.3" y="46.7">11</text>
<text x="198.7" y="47.7">3</text>
<text x="219" y="47.7">4</text>
<text x="246.4" y="45.5">A7</text>
<text x="103.4" y="49.3">5</text>
<text x="103.4" y="51.8">6</text>
<text x="133.3" y="49.3">12</text>
<text x="133.3" y="51.8">13</text>
<text x="198.7" y="52.8">1</text>
<text x="219" y="52.8">6</text>
<text x="246.3" y="53.1">B6</text>
<text x="246.3" y="48">B7</text>
<text x="246.4" y="50.5">A6</text>
<text x="102.8" y="56.9">16</text>
<text x="102.8" y="59.4">29</text>
<text x="133.3" y="54.4">14</text>
<text x="133.3" y="56.9">15</text>
<text x="133.3" y="59.4">30</text>
<text x="39.1" y="60.4" transform="rotate(-90 39.1 60.4)">1</text>
<text x="47.6" y="63.2">3</text>
<text x="102.8" y="62">39</text>
<text x="102.8" y="64.5">40</text>
<text x="133.3" y="62">31</text>
<text x="133.3" y="64.5">32</text>
<text x="211.5" y="60.4" transform="rotate(-90 211.5 60.4)">2</text>
<text x="246.3" y="63.2">B8</text>
<text x="246.4" y="60.7">A8</text>
<text x="47.6" y="70.9">2</text>
<text x="47.6" y="68.3">4</text>
<text x="103.4" y="67.1">2</text>
<text x="103.4" y="69.6">3</text>
<text x="133.3" y="67.1">33</text>
<text x="133.3" y="69.6">34</text>
<text x="260.1" y="69.8" transform="rotate(-90 260.1 69.8)">A1</text>
<text x="267.7" y="69.9" transform="rotate(-90 267.7 69.9)">S1</text>
<text x="47.6" y="73.4">6</text>
<text x="102.8" y="77.2">17</text>
<text x="103.4" y="72.1">4</text>
<text x="133.3" y="72.1">36</text>
<text x="133.3" y="74.7">37</text>
<text x="133.3" y="77.2">38</text>
<text x="39.1" y="78.2" transform="rotate(-90 39.1 78.2)">5</text>
<text x="102.8" y="79.8">18</text>
<text x="102.8" y="82.3">19</text>
<text x="102.8" y="84.8">41</text>
<text x="102.8" y="87.4">42</text>
<text x="102.8" y="89.9">43</text>
<text x="102.8" y="92.5">44</text>
<text x="102.8" y="95">45</text>
<text x="191.5" y="94.7" transform="rotate(-90 191.5 94.7)">5</text>
<text x="102.8" y="97.5">46</text>
<text x="102.8" y="100.1">47</text>
<text x="182.2" y="97.5">1</text>
<text x="102.8" y="102.6">22</text>
<text x="102.8" y="105.2">24</text>
<text x="102.8" y="107.7">25</text>
<text x="182.2" y="102.6">3</text>
<text x="182.2" y="107.7">6</text>
<text x="200" y="102.6">4</text>
<text x="224.1" y="107.7">2</text>
<text x="224.1" y="102.6">3</text>
<text x="236.8" y="105.2">1</text>
<text x="262.8" y="105.2">1</text>
<text x="262.8" y="107.7">2</text>
<text x="49.3" y="111.8" transform="rotate(-90 49.3 111.8)">2</text>
<text x="102.8" y="110.2">26</text>
<text x="102.8" y="112.8">27</text>
<text x="191.5" y="112.5" transform="rotate(-90 191.5 112.5)">2</text>
<text x="45.6" y="115.3">3</text>
<text x="52" y="115.3">1</text>
<text x="102.8" y="115.3">28</text>
<text x="49.3" y="120.7" transform="rotate(-90 49.3 120.7)">4</text>
<text x="120.4" y="123.2" transform="rotate(-90 120.4 123.2)">49</text>
<text x="180.1" y="143.6" transform="rotate(-90 180.1 143.6)">3</text>
<text x="209.3" y="143.6" transform="rotate(-90 209.3 143.6)">1</text>
<text x="225.4" y="142">5</text>
<text x="267.7" y="138.5" transform="rotate(-90 267.7 138.5)">8</text>
<text x="176.5" y="145.8">2</text>
<text x="180.1" y="149.9" transform="rotate(-90 180.1 149.9)">1</text>
<text x="205.7" y="145.8">2</text>
<text x="209.3" y="149.9" transform="rotate(-90 209.3 149.9)">3</text>
<text x="225.4" y="147.1">6</text>
<text x="238.1" y="144.5">7</text>
<text x="267.7" y="149.9" transform="rotate(-90 267.7 149.9)">4</text>
<text x="46.3" y="157.2">2</text>
<text x="64.1" y="157.2">3</text>
<text x="93.3" y="157.2">3</text>
<text x="113.6" y="157.2">1</text>
<text x="103.9" y="165.8" transform="rotate(-90 103.9 165.8)">2</text>
<text x="55.6" y="168.3" transform="rotate(-90 55.6 168.3)">1</text>
</g>
<g font-size="1.8" fill="#0f0f0f">
<text x="147.1" y="39">ADC1_IN1</text>
<text x="147.1" y="41.6">ADC1_IN2</text>
<text x="231.1" y="40.3">CC2</text>
<text x="231.1" y="37.8">CC1</text>
<text x="92.7" y="44.1">~{RESET}</text>
<text x="142.7" y="44.1">OPAMP1_VOUT</text>
<text x="188" y="45.4">USBDM</text>
<text x="231.1" y="45.4">USBDM</text>
<text x="92.7" y="51.7">XOUT</text>
<text x="92.7" y="49.2">XIN</text>
<text x="147" y="51.7">TIM2_CH1</text>
<text x="188" y="50.5">USBDP</text>
<text x="231.1" y="50.5">USBDP</text>
<text x="147" y="59.3">TIM1_CH1</text>
<text x="51.2" y="63.2">~{RESET}</text>
<text x="139.7" y="61.9">CC1</text>
<text x="139.7" y="64.4">CC2</text>
<text x="149.7" y="61.9">DBCC1</text>
<text x="149.7" y="64.4">DBCC2</text>
<text x="50.7" y="68.2">SWCLK</text>
<text x="51.1" y="70.8">SWDIO</text>
<text x="149.5" y="67">USBDM</text>
<text x="149.7" y="69.5">USBDP</text>
<text x="53" y="73.3">SWO</text>
<text x="149.8" y="74.6">SWCLK</text>
<text x="150.1" y="72">SWDIO</text>
<text x="92.7" y="87.3">CC2</text>
<text x="92.7" y="84.7">SWO</text>
<text x="92.7" y="92.4">CC1</text>
<text x="92.7" y="97.4">DFU</text>
<text x="163.8" y="97.4">OPAMP1_VOUT</text>
<text x="163.8" y="107.6">TIM1_CH1</text>
<text x="39.4" y="115.2">XOUT</text>
<text x="56.3" y="115.2">XIN</text>
<text x="162.6" y="145.7">ADC1_IN1</text>
<text x="191.8" y="145.7">ADC1_IN2</text>
</g>
<g font-size="1.8" fill="#725600">
<text x="162.6" y="62">File:</text>
<text x="167.8" y="62">leds.kicad_sch</text>
</g>
</svg>
